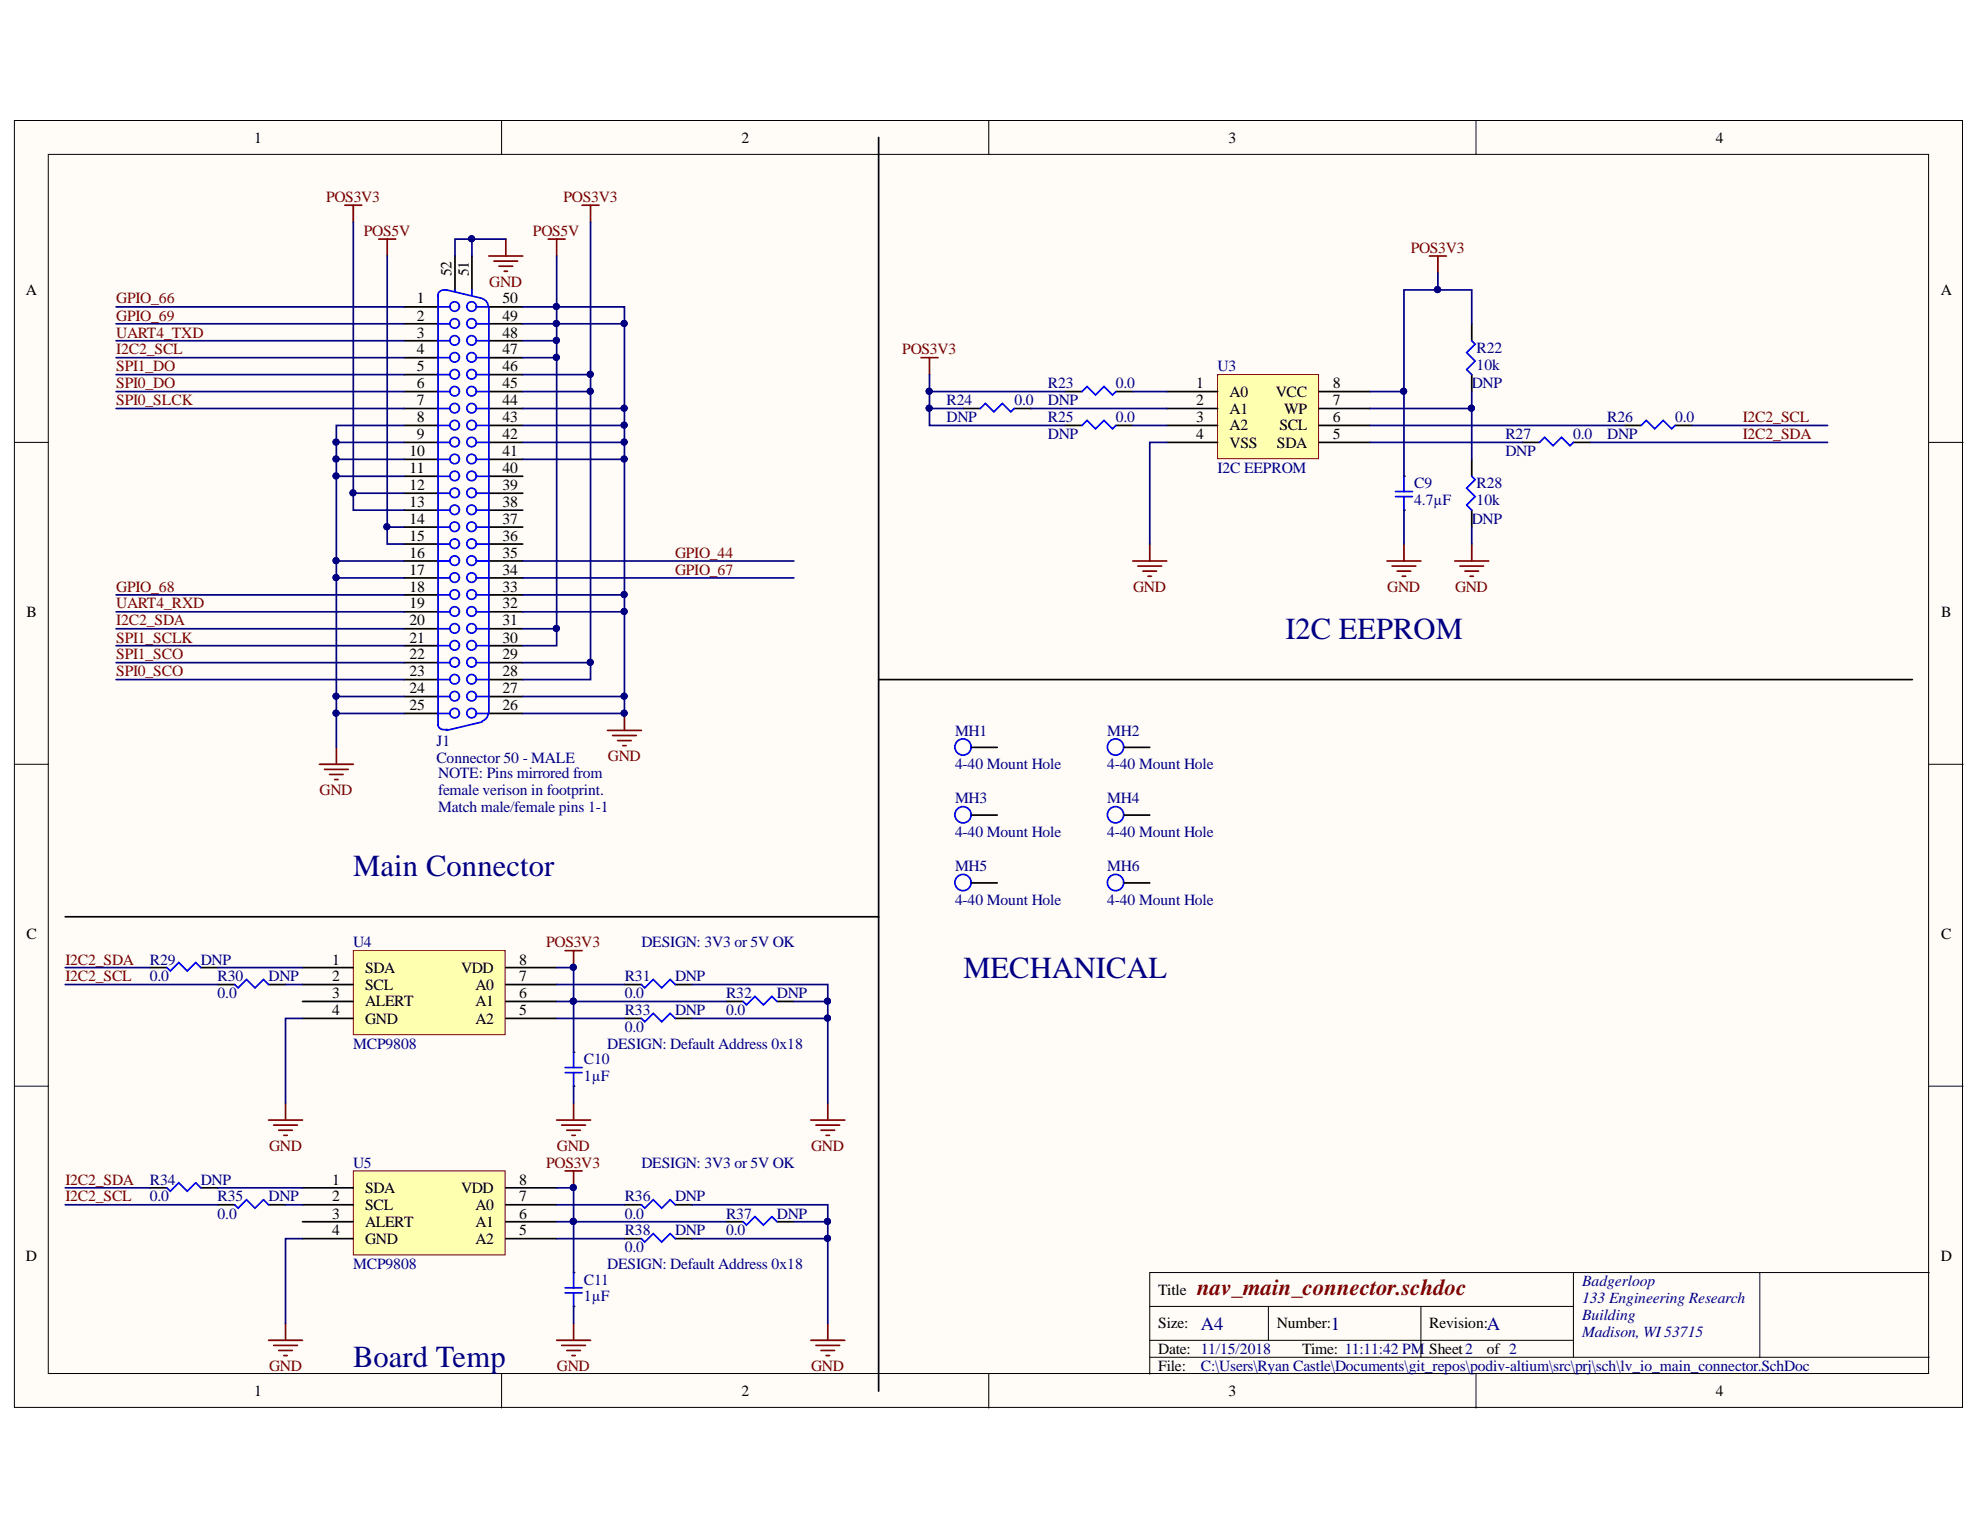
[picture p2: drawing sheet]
<svg xmlns="http://www.w3.org/2000/svg" width="279mm" height="216mm" viewBox="0 0 279 216" stroke-linecap="round" stroke-linejoin="round" font-family="sans-serif">
<g fill="#fffcf8" stroke="#000" stroke-width=".14">
<path d="M2 17h274.9v181.6h-274.9z"/>
<path d="M6.8 21.8h265.3v172h-265.3z"/>
</g>
<g fill="none" stroke="#000" stroke-width=".14">
<path d="M70.8 17v4.8M139.5 17v4.8M208.3 17v4.8M2 62.4h4.8M272.2 62.4h4.8M2 107.8h4.8M272.2 107.8h4.8M2 153.3h4.8M272.2 153.3h4.8M222 179.6v11.9M248.3 179.6h-86.1v14.3M272.2 179.6h-23.9v11.9"/>
<path d="M70.8 193.9v4.8M139.5 193.9v4.8M162.2 184.4h59.8M162.2 191.5h110M162.2 189.1h59.8M179 184.4v4.7M200.5 184.4v7.1M208.3 193.9v4.8"/>
</g>
<g fill="none" stroke="#800000" stroke-width=".24">
<path d="M48.7 29h2.4M49.9 29v2.3M53.4 33.7h2.4M54.6 33.7v2.4M69 36.1h4.8M69.7 36.8h3.4M70.4 37.6h1.9M71.1 38.3h.5M71.4 33.7v2.4M77.4 33.7h2.3M78.6 33.7v2.4M82.1 29h2.4"/>
<path d="M83.3 29v2.3M45.1 107.8h4.8M45.8 108.6h3.3M46.5 109.3h1.9M47.2 110h.5M47.5 105.5v2.3M85.7 103.1h4.8M86.4 103.8h3.4M87.2 104.5h1.9M87.9 105.2h.5M88.1 100.7v2.4"/>
</g>
<circle cx="88.1" cy="100.6" r=".43" fill="#000080" stroke="#000080" stroke-width=".14"/>
<path d="M171.8 52.9h14.3v11.8h-14.3z" fill="#ffffb0" stroke="#800000" stroke-width=".14"/>
<g fill="none" stroke="#000" stroke-width=".24">
<path d="M124 19.4v110h-114.8M135.9 57.6h2.4M143.1 57.6h2.4M150.3 55.3h2.4M157.5 55.3h2.4M164.6 55.3h7.2M164.6 57.6h7.2M186.2 55.3h7.1M186.2 57.6h7.1M207.7 45.7v2.4M207.7 52.9v2.4M150.3 60h2.4"/>
<path d="M157.5 60h2.4M164.6 60h7.2M164.6 62.4h7.2M186.2 60h7.1M186.2 62.4h7.1M198.1 67.2h.1M198.1 72h.1M207.7 64.8v2.4M207.7 72v2.4M214.9 62.4h2.3M222 62.4h2.4M229.2 60h2.4"/>
<path d="M236.4 60h2.4M124 95.9h145.9"/>
</g>
<path d="M138.3 57.6l.7-.7 1.2 1.2 1.2-1.2 1.2 1.2 .5-.5M152.7 55.3l.7-.8 1.2 1.2 1.2-1.2 1.2 1.2 .5-.4M207.7 48.1l.5 .5-1.2 1.2 1.2 1.2-1.2 1.1 .7 .8M152.7 60l.7-.7 1.2 1.2 1.2-1.2 1.2 1.2 .5-.5M196.9 70.1h2.4M196.9 69.4h2.4M198.1 67.2v2.2M198.1 70.1v1.9M207.7 67.2l.5 .5-1.2 1.2 1.2 1.2-1.2 1.2 .7 .7M217.2 62.4l.8-.7 1.2 1.2 1.2-1.2 1.1 1.2 .5-.5M231.6 60l.7-.7 1.2 1.2 1.2-1.2 1.2 1.2 .5-.5" fill="none" stroke="#00f" stroke-width=".24"/>
<g fill="none" stroke="#800000" stroke-width=".24">
<path d="M201.7 36.1h2.4M202.9 36.1v2.4M130 50.5h2.4M131.2 50.5v2.4M159.9 79.2h4.7M160.6 79.9h3.3M162.2 76.8v2.4M195.7 79.2h4.8M196.4 79.9h3.4M198.1 76.8v2.4M205.3 79.2h4.8M206 79.9h3.4"/>
<path d="M207.7 76.8v2.4M161.3 80.6h1.9M162 81.3h.5M197.2 80.6h1.9M197.9 81.3h.5M206.7 80.6h1.9M207.4 81.3h.5"/>
</g>
<path d="M49.9 134.1h21.4v11.9h-21.4z" fill="#ffffb0" stroke="#800000" stroke-width=".14"/>
<g fill="none" stroke="#000" stroke-width=".24">
<path d="M21.2 136.5h2.4M28.3 136.5h2.4M30.7 138.9h2.4M37.9 138.9h2.4M42.7 136.5h7.2M42.7 138.9h7.2M71.4 136.5h7.2M71.4 138.9h7.2M88.1 138.9h2.4M95.3 138.9h2.4M42.7 141.3h7.2M42.7 143.7h7.2"/>
<path d="M71.4 141.3h7.2M71.4 143.7h7.2M80.9 148.5h.1M80.9 153.3h.1M88.1 143.7h2.4M95.3 143.7h2.4M102.5 141.3h2.4M109.6 141.3h2.4"/>
</g>
<path d="M23.6 136.5l.4 .5 1.2-1.2 1.2 1.2 1.2-1.2 .7 .7M33.1 138.9l.5 .5 1.2-1.2 1.2 1.2 1.2-1.2 .7 .7M90.5 138.9l.5 .5 1.2-1.2 1.2 1.2 1.2-1.2 .7 .7M79.7 151.4h2.4M79.7 150.6h2.4M80.9 148.5v2.1M80.9 151.4v1.9M90.5 143.7l.5 .5 1.2-1.2 1.2 1.2 1.2-1.2 .7 .7M104.9 141.3l.4 .5 1.2-1.2 1.2 1.2 1.2-1.2 .7 .7" fill="none" stroke="#00f" stroke-width=".24"/>
<g fill="none" stroke="#800000" stroke-width=".24">
<path d="M79.7 134.1h2.4M80.9 134.1v2.4M37.9 158.1h4.8M38.6 158.8h3.4M39.3 159.5h1.9M40.3 155.7v2.4M78.6 158.1h4.7M79.3 158.8h3.3M80 159.5h1.9M80.9 155.7v2.4M114.4 158.1h4.8M115.1 158.8h3.4"/>
<path d="M115.9 159.5h1.9M116.8 155.7v2.4M40.1 160.2h.4M80.7 160.2h.5M116.6 160.2h.5"/>
</g>
<circle cx="80.9" cy="136.5" r=".43" fill="#000080" stroke="#000080" stroke-width=".14"/>
<path d="M49.9 165.2h21.4v11.9h-21.4z" fill="#ffffb0" stroke="#800000" stroke-width=".14"/>
<g fill="none" stroke="#000" stroke-width=".24">
<path d="M64.2 36.1v4.8M66.6 36.1v4.8M57 43.3h4.8M57 45.7h4.8M57 48.1h4.8M57 50.5h4.8M57 52.9h4.8M57 55.3h4.8M57 57.6h4.8M69 43.3h4.8M69 45.7h4.8M69 48.1h4.8"/>
<path d="M69 50.5h4.8M69 52.9h4.8M69 55.3h4.8M69 57.6h4.8M57 60h4.8M57 62.4h4.8M57 64.8h4.8M57 67.2h4.8M57 69.6h4.8M57 72h4.8M57 74.4h4.8M57 76.8h4.8"/>
<path d="M57 79.2h4.8M69 60h4.8M69 62.4h4.8M69 64.8h4.8M69 67.2h4.8M69 69.6h4.8M69 72h4.8M69 74.4h4.8M69 76.8h4.8M69 79.2h4.8M57 88.7h4.8M57 81.6h4.8"/>
<path d="M57 83.9h4.8M57 86.3h4.8M57 91.1h4.8M57 93.5h4.8M57 95.9h4.8M57 98.3h4.8M69 88.7h4.8M69 81.6h4.8M69 83.9h4.8M69 86.3h4.8M69 91.1h4.8M69 93.5h4.8"/>
<path d="M69 95.9h4.8M69 98.3h4.8M57 100.7h4.8M69 100.7h4.8M137.1 105.5h3.6M137.1 115h3.6M158.7 105.5h3.5M158.7 115h3.5M124 129.4v66.9M137.1 124.6h3.6M158.7 124.6h3.5M21.2 167.6h2.4"/>
<path d="M28.3 167.6h2.4M30.7 170h2.4M37.9 170h2.4M42.7 167.6h7.2M42.7 170h7.2M42.7 172.4h7.2M42.7 174.8h7.2M71.4 167.6h7.2M71.4 170h7.2M71.4 172.4h7.2M71.4 174.8h7.2M80.9 179.6h.1"/>
<path d="M88.1 170h2.4M88.1 174.8h2.4M95.3 170h2.4M95.3 174.8h2.4M102.5 172.4h2.4M109.6 172.4h2.4M80.9 184.4h.1"/>
</g>
<g fill="none" stroke="#00f" stroke-width=".24">
<path d="M61.8 57.6h1.7M61.8 55.3h1.7M61.8 52.9h1.7M61.8 50.5h1.7M61.8 48.1h1.7M61.8 45.7h1.7M61.8 43.3h1.7M61.8 41.6v60.8M63 40.9l5 1.2M63.1 41a.86 .86 0 0 0-1.3 .7M64.2 40.9v.2M66.6 40.9v.7"/>
<path d="M67.3 43.3h1.7v57.4h-1.7M67.3 57.6h1.7M67.3 55.3h1.7M67.3 52.9h1.7M67.3 50.5h1.7M67.3 48.1h1.7M67.3 45.7h1.7M68.1 42.2a1.15 1.15 0 0 1 .8 1.1M61.8 79.2h1.7M61.8 76.8h1.7M61.8 74.4h1.7M61.8 72h1.7"/>
<path d="M61.8 69.6h1.7M61.8 62.4h1.7M61.8 64.8h1.7M61.8 67.2h1.7M61.8 60h1.7M67.3 79.2h1.7M67.3 76.8h1.7M67.3 74.4h1.7M67.3 72h1.7M67.3 69.6h1.7M67.3 62.4h1.7M67.3 64.8h1.7"/>
<path d="M67.3 67.2h1.7M67.3 60h1.7M61.8 81.6h1.7M61.8 86.3h1.7M61.8 91.1h1.7M61.8 95.9h1.7M61.8 98.3h1.7M61.8 93.5h1.7M61.8 88.7h1.7M61.8 83.9h1.7M67.3 81.6h1.7M67.3 86.3h1.7"/>
<path d="M67.3 91.1h1.7M67.3 95.9h1.7M67.3 98.3h1.7M67.3 93.5h1.7M67.3 88.7h1.7M67.3 83.9h1.7M61.8 100.7h1.7M61.8 102.3a.93 .93 0 0 0 1.3 .6M68 101.9l-5 1.2M68.9 100.7a1.15 1.15 0 0 1-.8 1M23.6 167.6l.4 .5 1.2-1.2 1.2 1.2 1.2-1.2 .7 .7M33.1 170l.5 .5 1.2-1.2 1.2 1.2 1.2-1.2 .7 .7"/>
<path d="M80.9 179.6v2.1M90.5 170l.5 .5 1.2-1.2 1.2 1.2 1.2-1.2 .7 .7M90.5 174.8l.5 .5 1.2-1.2 1.2 1.2 1.2-1.2 .7 .7M104.9 172.4l.4 .5 1.2-1.2 1.2 1.2 1.2-1.2 .7 .7M79.7 182.4h2.4M79.7 181.7h2.4M80.9 182.4v2"/>
<circle cx="64.2" cy="57.6" r=".67"/>
<circle cx="64.2" cy="45.6" r=".67"/>
<circle cx="64.2" cy="55.2" r=".67"/>
<circle cx="64.2" cy="52.8" r=".67"/>
<circle cx="64.2" cy="43.3" r=".67"/>
<circle cx="64.2" cy="60" r=".67"/>
<circle cx="64.2" cy="48" r=".67"/>
<circle cx="64.2" cy="50.4" r=".67"/>
<circle cx="66.5" cy="57.6" r=".67"/>
<circle cx="66.5" cy="45.6" r=".67"/>
<circle cx="66.5" cy="52.8" r=".67"/>
<circle cx="66.5" cy="55.2" r=".67"/>
<circle cx="66.5" cy="43.3" r=".67"/>
<circle cx="66.5" cy="60" r=".67"/>
<circle cx="66.5" cy="48" r=".67"/>
<circle cx="66.5" cy="50.4" r=".67"/>
<circle cx="64.2" cy="74.3" r=".67"/>
<circle cx="64.2" cy="76.7" r=".67"/>
<circle cx="64.2" cy="64.8" r=".67"/>
<circle cx="64.2" cy="67.2" r=".67"/>
<circle cx="64.2" cy="79.1" r=".67"/>
<circle cx="64.2" cy="69.6" r=".67"/>
<circle cx="64.2" cy="71.9" r=".67"/>
<circle cx="64.2" cy="62.4" r=".67"/>
<circle cx="66.5" cy="74.3" r=".67"/>
<circle cx="66.5" cy="76.7" r=".67"/>
<circle cx="66.5" cy="64.8" r=".67"/>
<circle cx="66.5" cy="67.2" r=".67"/>
<circle cx="66.5" cy="79.1" r=".67"/>
<circle cx="66.5" cy="69.6" r=".67"/>
<circle cx="66.5" cy="71.9" r=".67"/>
<circle cx="66.5" cy="62.4" r=".67"/>
<circle cx="64.2" cy="83.9" r=".67"/>
<circle cx="64.2" cy="98.2" r=".67"/>
<circle cx="64.2" cy="88.7" r=".67"/>
<circle cx="64.2" cy="86.3" r=".67"/>
<circle cx="64.2" cy="95.8" r=".67"/>
<circle cx="64.2" cy="81.5" r=".67"/>
<circle cx="64.2" cy="93.5" r=".67"/>
<circle cx="64.2" cy="91.1" r=".67"/>
<circle cx="66.5" cy="83.9" r=".67"/>
<circle cx="66.5" cy="98.2" r=".67"/>
<circle cx="66.5" cy="88.7" r=".67"/>
<circle cx="66.5" cy="86.3" r=".67"/>
<circle cx="66.5" cy="95.8" r=".67"/>
<circle cx="66.5" cy="81.5" r=".67"/>
<circle cx="66.5" cy="93.5" r=".67"/>
<circle cx="66.5" cy="91.1" r=".67"/>
<circle cx="64.2" cy="100.6" r=".67"/>
<circle cx="66.5" cy="100.6" r=".67"/>
<circle cx="135.9" cy="115" r="1.15"/>
<circle cx="135.9" cy="105.4" r="1.15"/>
<circle cx="157.4" cy="115" r="1.15"/>
<circle cx="157.4" cy="105.4" r="1.15"/>
<circle cx="135.9" cy="124.5" r="1.15"/>
<circle cx="157.4" cy="124.5" r="1.15"/>
</g>
<g fill="none" stroke="#800000" stroke-width=".24">
<path d="M79.7 165.2h2.4M80.9 165.2v2.4M37.9 189.1h4.8M38.6 189.9h3.4M39.3 190.6h1.9M40.1 191.3h.4M40.3 186.7v2.4M78.6 189.1h4.7M79.3 189.9h3.3M80 190.6h1.9M80.7 191.3h.5M80.9 186.7v2.4"/>
<path d="M114.4 189.1h4.8M115.1 189.9h3.4M115.9 190.6h1.9M116.6 191.3h.5M116.8 186.7v2.4"/>
</g>
<g fill="#000080" stroke="#000080" stroke-width=".14">
<circle cx="80.9" cy="167.6" r=".43"/>
<circle cx="47.4" cy="62.4" r=".43"/>
<circle cx="47.4" cy="64.8" r=".43"/>
<circle cx="47.4" cy="98.2" r=".43"/>
<circle cx="47.4" cy="100.6" r=".43"/>
<circle cx="47.4" cy="79.1" r=".43"/>
<circle cx="47.4" cy="81.5" r=".43"/>
<circle cx="49.8" cy="69.6" r=".43"/>
<circle cx="54.6" cy="74.3" r=".43"/>
<circle cx="66.5" cy="33.7" r=".43"/>
<circle cx="88.1" cy="86.3" r=".43"/>
<circle cx="88.1" cy="98.2" r=".43"/>
<circle cx="88.1" cy="57.6" r=".43"/>
<circle cx="88.1" cy="60" r=".43"/>
<circle cx="88.1" cy="62.4" r=".43"/>
<circle cx="88.1" cy="64.8" r=".43"/>
<circle cx="78.5" cy="43.3" r=".43"/>
<circle cx="88.1" cy="45.6" r=".43"/>
<circle cx="78.5" cy="45.6" r=".43"/>
<circle cx="88.1" cy="100.6" r=".43"/>
<circle cx="88.1" cy="83.9" r=".43"/>
<circle cx="47.4" cy="67.2" r=".43"/>
<circle cx="83.3" cy="52.8" r=".43"/>
<circle cx="83.3" cy="55.2" r=".43"/>
<circle cx="78.5" cy="48" r=".43"/>
<circle cx="78.5" cy="50.4" r=".43"/>
<circle cx="131.1" cy="57.6" r=".43"/>
<circle cx="131.1" cy="55.2" r=".43"/>
<circle cx="207.6" cy="57.6" r=".43"/>
<circle cx="198.1" cy="55.2" r=".43"/>
<circle cx="202.8" cy="40.9" r=".43"/>
<circle cx="116.8" cy="141.3" r=".43"/>
<circle cx="80.9" cy="141.3" r=".43"/>
<circle cx="116.8" cy="143.7" r=".43"/>
<circle cx="80.9" cy="136.5" r=".43"/>
<circle cx="116.8" cy="172.4" r=".43"/>
<circle cx="80.9" cy="172.4" r=".43"/>
<circle cx="116.8" cy="174.7" r=".43"/>
<circle cx="78.5" cy="88.7" r=".43"/>
<circle cx="83.3" cy="93.5" r=".43"/>
</g>
<g fill="none" stroke="#000080" stroke-width=".24">
<path d="M49.9 31.3v38.3M54.6 36.1v38.3M66.6 33.7v2.4M71.4 33.7h-7.2v2.4M78.6 36.1v12M83.3 31.3v21.6M202.9 38.5v2.4M16.4 43.3h40.6M16.4 45.7h40.6M16.4 48.1h40.6M16.4 50.5h40.6M16.4 52.9h40.6"/>
<path d="M16.4 55.3h40.6M16.4 57.6h40.6M73.8 43.3h14.3v2.4h-14.3M73.8 52.9h9.5v2.4h-9.5M73.8 48.1h4.8v2.4h-4.8M73.8 57.6h14.3M78.6 50.5v38.2h-4.8M83.3 55.3v38.2h-9.5M88.1 45.7v38.2M131.2 57.6h4.7M131.2 52.9v2.4M145.5 57.6h19.1"/>
<path d="M150.3 55.3h-19.1v4.7h19.1M159.9 55.3h4.7M193.3 55.3h4.8v11.9M193.3 57.6h14.4M207.7 55.3v9.5M207.7 45.7v-4.8h-9.6v14.4M47.5 67.2v38.3M47.5 62.4h9.5M47.5 64.8h9.5M47.5 79.2h9.5M57 69.6h-7.1v2.4h7.1M57 74.4h-2.4v2.4h2.4"/>
<path d="M57 60h-9.5v7.2h9.5M73.8 62.4h14.3M73.8 64.8h14.3M73.8 79.2h38.2M73.8 60h14.3M159.9 60h4.7M164.6 62.4h-2.4v14.4M193.3 62.4h21.6M193.3 60h35.9M198.1 72v4.8M207.7 74.4v2.4M224.4 62.4h33.5"/>
<path d="M238.8 60h19.1M16.4 83.9h40.6M16.4 86.3h40.6M16.4 88.7h40.6M16.4 91.1h40.6M16.4 95.9h40.6M16.4 93.5h40.6M47.5 98.3h9.5M47.5 81.6h9.5M73.8 86.3h14.3v12M73.8 98.3h14.3v2.4h-14.3M73.8 83.9h14.3v2.4"/>
<path d="M73.8 81.6h38.2M78.6 88.7v2.4h-4.8M83.3 93.5v2.4h-9.5M47.5 100.7h9.5M9.2 138.9h21.5M9.2 136.5h12M30.7 136.5h12M40.3 138.9h2.4M78.6 136.5h2.3v12M78.6 138.9h9.5M97.7 138.9h19.1v16.8M42.7 143.7h-2.4v12"/>
<path d="M78.6 141.3h23.9M78.6 143.7h9.5M80.9 153.3v2.4M97.7 143.7h19.1M112 141.3h4.8M9.2 170h21.5M9.2 167.6h12M30.7 167.6h12M40.3 170h2.4M42.7 174.8h-2.4v11.9M78.6 167.6h2.3v12M78.6 172.4h23.9"/>
<path d="M78.6 174.8h9.5M78.6 170h9.5M97.7 170h19.1v16.7M97.7 174.8h19.1M112 172.4h4.8M80.9 184.4v2.3"/>
</g>
<g font-size="4.3" fill="#000080">
<text x="181.4" y="90.2">I2C EEPROM</text>
<text x="49.8" y="123.7">Main Connector</text>
<text x="136" y="138">MECHANICAL</text>
<text x="49.8" y="192.9">Board Temp</text>
</g>
<text font-size="3.2" fill="#800000" x="168.9" y="182.7">nav_main_connector.schdoc</text>
<g font-size="2.6" fill="#000080">
<text x="169.5" y="187.6">A4</text>
<text x="187.8" y="187.6">1</text>
<text x="209.8" y="187.6">A</text>
</g>
<g font-size="2.2">
<text x="35.9" y="20.1">1</text>
<text x="104.7" y="20.1">2</text>
<text x="173.3" y="20.1">3</text>
<text x="242.1" y="20.1">4</text>
<text x="3.6" y="41.6">A</text>
<text x="63.7" y="39" transform="rotate(-90 63.7 39)">52</text>
<text x="66.2" y="39" transform="rotate(-90 66.2 39)">51</text>
<text x="273.9" y="41.6">A</text>
<text x="58.8" y="42.8">1</text>
<text x="58.8" y="45.3">2</text>
<text x="58.8" y="47.6">3</text>
<text x="70.9" y="42.8">50</text>
<text x="70.9" y="45.3">49</text>
<text x="70.9" y="47.6">48</text>
<text x="58.8" y="50">4</text>
<text x="58.8" y="52.4">5</text>
<text x="70.9" y="50">47</text>
<text x="70.9" y="52.4">46</text>
<text x="58.8" y="54.8">6</text>
<text x="58.8" y="57.2">7</text>
<text x="58.8" y="59.6">8</text>
<text x="70.9" y="54.8">45</text>
<text x="70.9" y="57.2">44</text>
<text x="70.9" y="59.6">43</text>
<text x="168.8" y="54.8">1</text>
<text x="168.8" y="57.2">2</text>
<text x="168.8" y="59.6">3</text>
<text x="173.5" y="56">A0</text>
<text x="173.5" y="58.4">A1</text>
<text x="180" y="56">VCC</text>
<text x="181.2" y="58.4">WP</text>
<text x="188.1" y="59.6">6</text>
<text x="188.1" y="57.2">7</text>
<text x="188.1" y="54.8">8</text>
<text x="57.8" y="64.4">10</text>
<text x="58.8" y="61.9">9</text>
<text x="70.9" y="61.9">42</text>
<text x="70.9" y="64.4">41</text>
<text x="168.8" y="61.9">4</text>
<text x="173.5" y="60.7">A2</text>
<text x="173.5" y="63.2">VSS</text>
<text x="180.2" y="63.2">SDA</text>
<text x="180.5" y="60.7">SCL</text>
<text x="188.1" y="61.9">5</text>
<text x="57.8" y="66.7">11</text>
<text x="57.8" y="69.1">12</text>
<text x="57.8" y="71.5">13</text>
<text x="70.9" y="66.7">40</text>
<text x="70.9" y="69.1">39</text>
<text x="70.9" y="71.5">38</text>
<text x="57.8" y="73.9">14</text>
<text x="57.8" y="76.3">15</text>
<text x="70.9" y="73.9">37</text>
<text x="70.9" y="76.3">36</text>
<text x="57.8" y="78.7">16</text>
<text x="57.8" y="81.1">17</text>
<text x="57.8" y="83.5">18</text>
<text x="70.9" y="78.7">35</text>
<text x="70.9" y="81.1">34</text>
<text x="70.9" y="83.5">33</text>
<text x="3.7" y="87">B</text>
<text x="57.8" y="88.2">20</text>
<text x="57.8" y="85.9">19</text>
<text x="70.9" y="85.9">32</text>
<text x="70.9" y="88.2">31</text>
<text x="273.9" y="87">B</text>
<text x="57.8" y="95.4">23</text>
<text x="57.8" y="93.1">22</text>
<text x="57.8" y="90.7">21</text>
<text x="70.9" y="90.7">30</text>
<text x="70.9" y="93.1">29</text>
<text x="70.9" y="95.4">28</text>
<text x="57.8" y="100.2">25</text>
<text x="57.8" y="97.8">24</text>
<text x="70.9" y="97.8">27</text>
<text x="70.9" y="100.2">26</text>
<text x="3.7" y="132.5">C</text>
<text x="46.9" y="136.1">1</text>
<text x="51.5" y="137.3">SDA</text>
<text x="65.1" y="137.3">VDD</text>
<text x="73.3" y="136.1">8</text>
<text x="273.9" y="132.5">C</text>
<text x="46.9" y="138.5">2</text>
<text x="46.9" y="140.8">3</text>
<text x="46.9" y="143.2">4</text>
<text x="51.5" y="139.7">SCL</text>
<text x="51.5" y="142">ALERT</text>
<text x="67.1" y="139.7">A0</text>
<text x="67.1" y="142">A1</text>
<text x="73.3" y="138.5">7</text>
<text x="73.3" y="140.8">6</text>
<text x="73.3" y="143.2">5</text>
<text x="51.5" y="144.5">GND</text>
<text x="67.1" y="144.5">A2</text>
<text x="46.9" y="167.1">1</text>
<text x="73.3" y="167.1">8</text>
<text x="46.9" y="169.5">2</text>
<text x="46.9" y="172">3</text>
<text x="51.5" y="168.3">SDA</text>
<text x="51.5" y="170.7">SCL</text>
<text x="51.5" y="173.2">ALERT</text>
<text x="65.1" y="168.3">VDD</text>
<text x="67.1" y="170.7">A0</text>
<text x="67.1" y="173.2">A1</text>
<text x="73.3" y="169.5">7</text>
<text x="73.3" y="172">6</text>
<text x="3.6" y="177.9">D</text>
<text x="46.9" y="174.3">4</text>
<text x="51.5" y="175.5">GND</text>
<text x="67.1" y="175.5">A2</text>
<text x="73.3" y="174.3">5</text>
<text x="273.9" y="177.9">D</text>
<text x="163.4" y="182.7">Title</text>
<text x="163.4" y="187.4">Size:</text>
<text x="163.4" y="191.1">Date: 11/15/2018</text>
<text x="180.2" y="187.4">Number:</text>
<text x="183.8" y="191.1">Time: 11:11:42 PM</text>
<text x="201.7" y="187.4">Revision:</text>
<text x="201.7" y="191.1">Sheet2</text>
<text x="209.8" y="191.1">of 2</text>
<text x="35.9" y="197">1</text>
<text x="104.7" y="197">2</text>
<text x="163.4" y="193.5">File:</text>
<text x="173.3" y="197">3</text>
<text x="242.1" y="197">4</text>
</g>
<g font-size="2.2" fill="#800000">
<text x="46" y="28.5">POS3V3</text>
<text x="79.5" y="28.5">POS3V3</text>
<text x="51.4" y="33.3">POS5V</text>
<text x="75.2" y="33.3">POS5V</text>
<text x="199.1" y="35.7">POS3V3</text>
<text x="69" y="40.4">GND</text>
<text x="16.4" y="42.8">GPIO_66</text>
<text x="16.4" y="45.3">GPIO_69</text>
<text x="16.4" y="47.6">UART4_TXD</text>
<text x="16.4" y="50">I2C2_SCL</text>
<text x="16.4" y="52.4">SPI1_DO</text>
<text x="127.3" y="50">POS3V3</text>
<text x="16.4" y="54.8">SPI0_DO</text>
<text x="16.4" y="57.2">SPI0_SLCK</text>
<text x="245.9" y="59.6">I2C2_SCL</text>
<text x="245.9" y="61.9">I2C2_SDA</text>
<text x="16.4" y="83.5">GPIO_68</text>
<text x="95.3" y="78.7">GPIO_44</text>
<text x="95.3" y="81.1">GPIO_67</text>
<text x="159.9" y="83.5">GND</text>
<text x="195.8" y="83.5">GND</text>
<text x="205.3" y="83.5">GND</text>
<text x="16.4" y="85.9">UART4_RXD</text>
<text x="16.4" y="88.2">I2C2_SDA</text>
<text x="16.4" y="90.7">SPI1_SCLK</text>
<text x="16.4" y="93.1">SPI1_SCO</text>
<text x="16.4" y="95.4">SPI0_SCO</text>
<text x="85.8" y="107.3">GND</text>
<text x="45.1" y="112.2">GND</text>
<text x="9.2" y="136.1">I2C2_SDA</text>
<text x="77.1" y="133.7">POS3V3</text>
<text x="9.2" y="138.5">I2C2_SCL</text>
<text x="9.2" y="167.1">I2C2_SDA</text>
<text x="38" y="162.4">GND</text>
<text x="77.1" y="164.8">POS3V3</text>
<text x="78.6" y="162.4">GND</text>
<text x="114.5" y="162.4">GND</text>
<text x="9.2" y="169.5">I2C2_SCL</text>
<text x="38" y="193.5">GND</text>
<text x="78.6" y="193.5">GND</text>
<text x="114.5" y="193.5">GND</text>
</g>
<g font-size="2.2" fill="#000080">
<text x="171.8" y="52.4">U3</text>
<text x="208.4" y="49.7">R22</text>
<text x="208.4" y="52.2">10k</text>
<text x="133.6" y="59.6">DNP</text>
<text x="133.6" y="57.2">R24</text>
<text x="143.1" y="57.2">0.0</text>
<text x="147.9" y="57.2">DNP</text>
<text x="147.9" y="54.8">R23</text>
<text x="147.9" y="59.6">R25</text>
<text x="157.4" y="54.8">0.0</text>
<text x="157.4" y="59.6">0.0</text>
<text x="207.7" y="54.8">DNP</text>
<text x="226.8" y="59.6">R26</text>
<text x="236.4" y="59.6">0.0</text>
<text x="147.9" y="61.9">DNP</text>
<text x="212.4" y="64.4">DNP</text>
<text x="212.4" y="61.9">R27</text>
<text x="222" y="61.9">0.0</text>
<text x="226.8" y="61.9">DNP</text>
<text x="171.8" y="66.7">I2C EEPROM</text>
<text x="199.6" y="68.9">C9</text>
<text x="199.6" y="71.3">4.7µF</text>
<text x="208.4" y="68.9">R28</text>
<text x="208.4" y="71.3">10k</text>
<text x="207.7" y="73.9">DNP</text>
<text x="61.6" y="105.2">J1</text>
<text x="61.6" y="107.6">Connector 50 - MALE</text>
<text x="134.8" y="103.8">MH1</text>
<text x="156.3" y="103.8">MH2</text>
<text x="61.8" y="109.8">NOTE: Pins mirrored from</text>
<text x="61.8" y="112.2">female verison in footprint.</text>
<text x="134.8" y="108.5">4-40 Mount Hole</text>
<text x="134.8" y="113.4">MH3</text>
<text x="156.3" y="108.5">4-40 Mount Hole</text>
<text x="156.3" y="113.4">MH4</text>
<text x="61.8" y="114.5">Match male/female pins 1-1</text>
<text x="134.8" y="118.1">4-40 Mount Hole</text>
<text x="156.3" y="118.1">4-40 Mount Hole</text>
<text x="134.8" y="122.9">MH5</text>
<text x="156.3" y="122.9">MH6</text>
<text x="134.8" y="127.7">4-40 Mount Hole</text>
<text x="156.3" y="127.7">4-40 Mount Hole</text>
<text x="21.2" y="136.1">R29</text>
<text x="28.3" y="136.1">DNP</text>
<text x="49.8" y="133.7">U4</text>
<text x="90.5" y="133.7">DESIGN: 3V3 or 5V OK</text>
<text x="21.2" y="138.5">0.0</text>
<text x="30.7" y="138.5">R30</text>
<text x="30.7" y="140.8">0.0</text>
<text x="37.9" y="138.5">DNP</text>
<text x="88.2" y="138.5">R31</text>
<text x="88.2" y="140.8">0.0</text>
<text x="88.2" y="143.2">R33</text>
<text x="95.3" y="138.5">DNP</text>
<text x="95.3" y="143.2">DNP</text>
<text x="102.5" y="140.8">R32</text>
<text x="102.5" y="143.2">0.0</text>
<text x="109.6" y="140.8">DNP</text>
<text x="49.8" y="148">MCP9808</text>
<text x="85.7" y="148">DESIGN: Default Address 0x18</text>
<text x="88.2" y="145.7">0.0</text>
<text x="82.4" y="150.1">C10</text>
<text x="82.4" y="152.6">1µF</text>
<text x="21.2" y="167.1">R34</text>
<text x="28.3" y="167.1">DNP</text>
<text x="49.8" y="164.8">U5</text>
<text x="90.5" y="164.8">DESIGN: 3V3 or 5V OK</text>
<text x="21.2" y="169.5">0.0</text>
<text x="30.7" y="169.5">R35</text>
<text x="30.7" y="172">0.0</text>
<text x="37.9" y="169.5">DNP</text>
<text x="88.2" y="169.5">R36</text>
<text x="88.2" y="172">0.0</text>
<text x="95.3" y="169.5">DNP</text>
<text x="102.5" y="172">R37</text>
<text x="109.6" y="172">DNP</text>
<text x="49.8" y="179.1">MCP9808</text>
<text x="85.7" y="179.1">DESIGN: Default Address 0x18</text>
<text x="88.2" y="174.3">R38</text>
<text x="88.2" y="176.7">0.0</text>
<text x="95.3" y="174.3">DNP</text>
<text x="102.5" y="174.3">0.0</text>
<text x="82.4" y="181.3">C11</text>
<text x="82.4" y="183.6">1µF</text>
<text x="223.3" y="181.5">Badgerloop</text>
<text x="223.3" y="183.9">133 Engineering Research</text>
<text x="223.3" y="186.3">Building</text>
<text x="223.3" y="188.6">Madison, WI53715</text>
<text x="169.5" y="193.5">C:\Users\Ryan Castle\Documents\git_repos\podiv-altium\src\prj\sch\lv_io_main_connector.SchDoc</text>
</g>
</svg>
